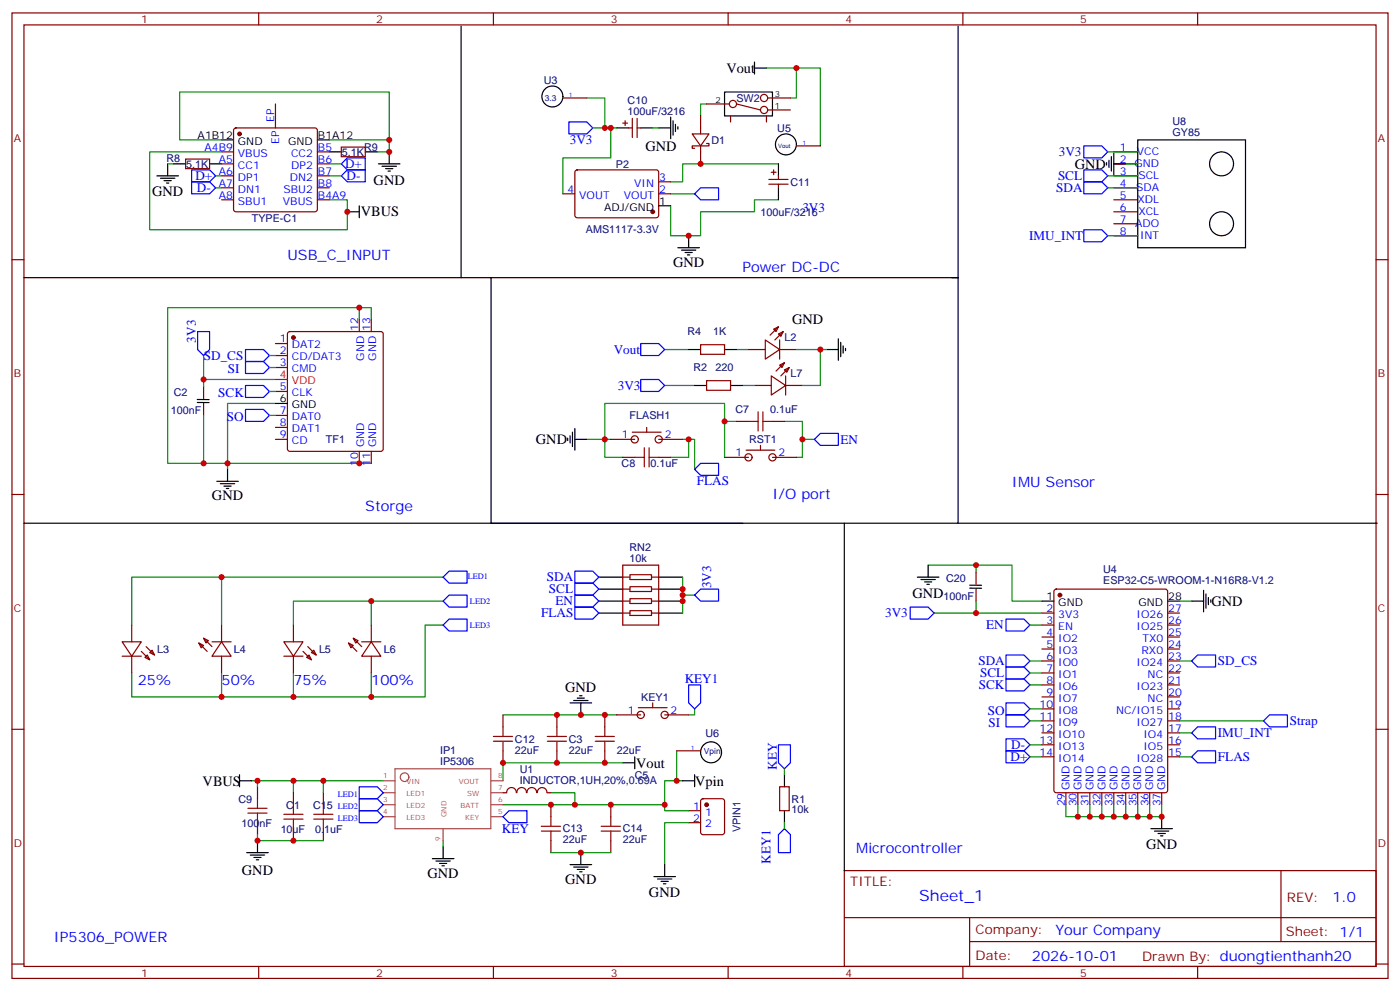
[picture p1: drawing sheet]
<svg xmlns="http://www.w3.org/2000/svg" width="412mm" height="292mm" viewBox="0 0 412 292" stroke-linecap="round" stroke-linejoin="round" font-family="sans-serif">
<g fill="none" stroke="#870000" stroke-width=".35">
<path d="M3.5 3.8h405.4v284.3h-405.4zM7.1 7.3h398.2v277.3h-398.2zM76.2 3.8v3.5M145.3 3.8v3.5M214.5 3.8v3.5M283.6 3.8v3.5M352.8 3.8v3.5M69 37.9l.5-.2h23.3l.5 .2 .2 .5v23.3l-.2 .5-.5 .2h-23.3l-.5-.3-.2-.4v-23.3zM81.1 30.6v7.1M165.8 28.9h7.1M183.4 36.3h1.5M184.1 35.6v1.4"/>
<path d="M185.2 37.7h1.1M186.3 34.9v5.6M187.7 34.9v5.6M187.7 37.7h1M203.9 39.4h4.9l-2.4 3.6zM206.4 34.1v5.3M208.1 30.6h6.7M215.2 34.1v1.8M217 30.6l7 1.8M225.8 34.1v1.8M226.1 28.9h6.7M226.1 32.4h6.7"/>
<path d="M54.7 46.8h7v2.9h-7zM65.3 44.7h3.5M65.3 48.3h3.5M65.3 51.8h3.5M65.3 55.3h3.5M65.3 58.8h3.5M93.5 44.7h3.5M93.5 48.3h3.5M93.5 51.8h3.5M93.5 55.3h3.5M93.5 58.8h3.5M100.5 43.3h7.1v2.8h-7.1z"/>
<path d="M165.8 57.1h3.5M169.6 50.2l.4-.2 23.6 .1 .4 .6v13l-.7 .4h-23.5l-.5-.7v-12.7zM194 57.1h3.6M194 53.6h3.6M206.4 43v5.3M208.1 42.3h.7v.7h-4.9v.7h.7M226.5 52.8h5.6M226.5 54.3h5.6M227.2 50.7h1.4M227.9 50v1.4M229.3 51.8v1M229.3 54.3v1"/>
<path d="M234.6 43h7.1M328.1 44.7h7M328.1 48.3h7M328.1 51.8h7M328.1 55.3h7M328.1 58.8h7M3.5 76.5h3.6M328.1 62.4h7M328.1 65.9h7M328.1 69.4h7M405.3 76.5h3.6M84.9 97.9l.5-.3h26.8l.5 .3 .2 .5v33.8l-.2 .5-.5 .2h-26.8l-.5-.2-.2-.5v-33.8z"/>
<path d="M105.8 94.1v3.5M109.4 94.1v3.5M227.9 96.9l1.4-.7-.7 1.4zM229.3 98.4l1.4-.8-.7 1.5zM229.3 96.2l-2.5 2.5M230.7 97.6l-2.5 2.5M60 113.9v3.5M60 118.8v3.5M81.1 101.2h3.6M81.1 104.7h3.6M81.1 108.2h3.6M81.1 115.3h3.6"/>
<path d="M206.4 101.5h7v2.9h-7zM208.1 112.1h7.1v2.8h-7.1zM220.5 102.9h4.9M222.2 113.5h5M225.4 100.1l4.3 2.8-4.3 2.9zM227.2 110.7l4.2 2.8-4.2 2.8zM229.7 107.5l1.4-.7-.7 1.4zM229.7 100.1v5.7M229.7 102.9h4.9M231.1 108.9l1.4-.7-.7 1.4zM231.1 106.8l-2.5 2.5M231.4 110.7v5.6"/>
<path d="M231.4 113.5h5M232.5 108.2l-2.5 2.5M81.1 129.4h3.6M81.1 122.3h3.6M81.1 125.9h3.6M105.8 132.9v3.6M109.4 132.9v3.6M179.9 129.4h7.1M183.4 134.7h3.6M186.3 127.3h8.4M190.5 125.9v1.4M194 129.4h7.1"/>
<path d="M194 134.7h3.6M213.4 134.7h7.1M217 124.1h3.5M219.8 132.6h8.4M224 131.2v1.4M227.5 124.1h3.6M227.5 134.7h7.1M3.5 145.6h3.6M405.3 145.6h3.6M183.4 170h2.2M183.4 166.4h10.6v17.7h-10.6zM183.4 173.5h2.2"/>
<path d="M183.4 177h2.2M185.6 179.8h6.3v1.5h-6.3zM185.6 176.3h6.3v1.4h-6.3zM185.6 172.8h6.3v1.4h-6.3zM185.6 169.3h6.3v1.4h-6.3zM191.9 170h2.1M191.9 173.5h2.1M191.9 177h2.1M287.5 168.6v3.5M287.5 173.5v3.5M310.7 173.7l.4-.2h32.2l.6 .4 .1 58.9-.5 .6-32.4 .1-.6-.5-.1-58.8zM36 189h5.6l-2.8 4.3z"/>
<path d="M36 193.3h5.6M38.8 184.1v4.9M38.8 193.3v4.9M41.6 191.8l2.5 2.5M42.7 193.6l.7-.7 .7 1.4zM43 190.4l2.5 2.5M44.1 192.2l.7-.7 .7 1.4zM58.6 189.4l1.4 .7-.7 .7zM58.6 189.4l2.4 2.4M60 188l1.4 .7-.7 .7zM60 188l2.4 2.4M62.4 189h5.7"/>
<path d="M65.3 189l2.8 4.3h-5.7zM65.3 184.1v4.9M65.3 193.3v4.9M83.6 189h5.7l-2.9 4.3zM83.6 193.3h5.7M86.4 184.1v4.9M86.4 193.3v4.9M89.3 191.8l2.4 2.5M90.3 193.6l.7-.7 .7 1.4zM90.7 190.4l2.4 2.5M91.7 192.2l.7-.7 .7 1.4zM102.7 189.4l1.4 .7-.7 .7z"/>
<path d="M102.7 189.4l2.4 2.4M104.1 188l1.4 .7-.7 .7zM104.1 188l2.4 2.4M106.5 189h5.7M109.4 189l2.8 4.3h-5.7zM109.4 184.1v4.9M109.4 193.3v4.9M183.4 180.6h2.2M191.9 180.6h2.1M306.9 180.6h3.5M306.9 184.1h3.5M306.9 187.6h3.5"/>
<path d="M306.9 191.1h3.5M306.9 194.7h3.5M306.9 198.2h3.5M344 180.6h3.5M344 184.1h3.5M344 187.6h3.5M344 191.1h3.5M344 194.7h3.5M344 198.2h3.5M3.5 214.8h3.6M148.2 210.5v3.6M164 210.5v3.6"/>
<path d="M178.2 210.5v3.6M181.7 210.5h7M188 208.4h8.5M192.3 207v1.4M195.8 210.5h7M306.9 201.7h3.5M306.9 205.2h3.5M306.9 208.8h3.5M306.9 212.3h3.5M306.9 215.8h3.5M306.9 219.4h3.5M344 201.7h3.5"/>
<path d="M344 205.2h3.5M344 208.8h3.5M344 212.3h3.5M344 215.8h3.5M344 219.4h3.5M405.3 214.8h3.6M75.8 231.7v3.5M86.4 233.5v3.5M95.2 233.5v3.5M148.2 221.1v3.5M148.2 233.5h1M149.3 233.4a1.41 1.41 0 0 1 1.4-1.5 1.41 1.41 0 0 1 1.4 1.5"/>
<path d="M152.3 233.4a1.41 1.41 0 0 1 1.4-1.5 1.41 1.41 0 0 1 1.4 1.5M155.2 233.4a1.41 1.41 0 0 1 1.5-1.5 1.41 1.41 0 0 1 1.4 1.5M158.3 233.4a1.41 1.41 0 0 1 1.4-1.5 1.41 1.41 0 0 1 1.4 1.5M161.2 233.5h1.1M162.3 237v3.5M164 221.1v3.5M178.2 221.1v3.5M179.9 237v3.5M199.3 221.1h7.1M202.8 238.8h3.6M206.6 235.4l.5-.2h5.6l.7 .5v9.4l-.4 .7h-5.9l-.7-.4v-9.5zM229.7 231.7h2.8v7.1h-2.8z"/>
<path d="M306.9 222.9h3.5M314 233.5v3.5M317.5 233.5v3.5M321 233.5v3.5M324.6 233.5v3.5M328.1 233.5v3.5M331.6 233.5v3.5M335.1 233.5v3.5M338.7 233.5v3.5M342.2 233.5v3.5M344 222.9h3.5M75.8 242.3v3.5"/>
<path d="M86.4 244.1v3.5M95.2 244.1v3.5M162.3 247.6v3.5M179.9 247.6v3.5M202.8 242.3h3.6M248.7 256.4h156.6v28.2h-156.6zM377.3 256.4v20.9M248.7 270.2h156.5M285.6 277.3h119.6M285.6 270.2v14.2M3.5 283.9h3.6M76.2 284.6v3.5"/>
<path d="M145.3 284.6v3.5M214.5 284.6v3.5M283.6 284.6v3.5M352.8 284.6v3.5M405.3 283.9h3.6"/>
<circle cx="215.9" cy="30.6" r="1.06"/>
<circle cx="225.1" cy="28.9" r="1.06"/>
<circle cx="225.1" cy="32.4" r="1.06"/>
<circle cx="187" cy="129.4" r="1.06"/>
<circle cx="194" cy="129.4" r="1.06"/>
<circle cx="220.5" cy="134.7" r="1.06"/>
<circle cx="227.5" cy="134.7" r="1.06"/>
<circle cx="188.7" cy="210.5" r="1.06"/>
<circle cx="195.8" cy="210.5" r="1.06"/>
</g>
<g fill="none" stroke="#008700" stroke-width=".35">
<path d="M172.9 28.9h5.3v8.8M174.6 37.7h7.1M179.9 37.7v8.8h-14.1v10.6M192.3 37.7h1.7M208.1 30.6h-1.7v3.5M225.8 20h8.8v8.9h-1.8M234.6 20h7.1v23M49.4 48.3h1.8M63.5 51.8h1.8M63.5 55.3h1.8M65.3 44.7h-21.2v23h58.2v-8.9h-5.3M65.3 41.2h-12.4v-14.1h61.8v17.6h-3.6"/>
<path d="M97 48.3h3.5M97 41.2h17.7M97 51.8h3.5M197.6 57.1h7M229.3 58.8h-7.1v3.6h-15.8v7h-8.8v-8.8M229.3 48.3h-28.2v5.3h-3.5M326.3 44.7h8.8M326.3 51.8h8.8M326.3 55.3h8.8M331.6 48.3h3.5M326.3 69.4h8.8M105.8 90.6v3.5"/>
<path d="M109.4 94.1v-3.5h-60v45.9h60M60 104.7v7.1h21.1M60 111.8v2.1M79.4 104.7h1.7M79.4 108.2h1.7M79.4 115.3h1.7M81.1 118.8h-14.1v19.4M195.8 113.5h8.8M195.8 102.9h7M217 102.9h3.5M218.7 113.5h3.5M234.6 102.9h8.8"/>
<path d="M241.7 102.9v10.6h-5.3M60 122.3v14.2M79.4 122.3h1.7M172.9 129.4h7M183.4 134.7h-5.2v-15.9h35.2v15.9M201.1 129.4h3.5v8.8M202.8 129.4v5.3h-5.2M213.4 124.1h3.6M231.1 124.1h5.3v5.3h3.5M236.4 129.4v5.3h-1.8M65.3 170h-26.5v14.1M109.4 177v7.1"/>
<path d="M130.5 170h-65.2v14.1M130.5 177h-44.1v7.1M201.1 175.3h3.5M201.1 170v10.6M273.4 166.4h24.7v10.6h8.8M287.5 166.4v2.2M287.5 177v3.6M347.5 177h3.5M38.8 198.2v7h26.5M65.3 198.2v7h21.1M109.4 198.2v7M130.5 184.1h-5.3v21.1h-38.8v-7"/>
<path d="M275.2 180.6h31.7M303.4 184.1h3.5M303.4 194.7h3.5M303.4 198.2h3.5M347.5 194.7h3.5M148.2 210.5h33.5M204.6 208.8v1.7h-1.8M303.4 219.4h3.5M303.4 201.7h3.5M303.4 208.8h3.5M303.4 212.3h3.5M347.5 212.3h24.7"/>
<path d="M347.5 215.8h3.5M74.1 229.9h38.8M75.8 229.9v1.8M86.4 229.9v3.6M95.2 229.9v3.6M148.2 237h47.6v1.8h7M162.3 233.5h7v3.5M183.4 224.6h-35.2v5.3M199.3 221.1v8.8M201.1 229.9h-5.3v7.1M231.1 226.4v1.8M303.4 222.9h3.5"/>
<path d="M314 237v3.5h28.2v-3.5M317.5 237v3.5M321 237v3.5M324.6 237v3.5M328.1 237v3.5M331.6 237v3.5M335.1 237v3.5M338.7 237v3.5M347.5 222.9h3.5M75.8 245.8v1.8h19.4M130.5 247.6v1.7M162.3 251.1h17.6"/>
<path d="M202.8 242.3h-7v12.3M231.1 242.3v1.8"/>
</g>
<g fill="none" stroke="#000" stroke-width=".35">
<path d="M135.8 7.7v74.1M222.2 18.3v3.5M282.2 7.7v146.4h-275.1M181.7 37.7h3.5M188.7 37.7h3.6M194 37.7h3.6M197.6 34.5v6.4M198.3 35.6v4.2M199 36.6v2.1M199.7 37.3v.7M213.4 27.1h14.1v7h-14.1zM222.2 20h3.6"/>
<path d="M46.2 51.8h6.4M47.3 52.5h4.2M48.3 53.2h2.1M49 53.9h.7M49.4 48.3v3.5M51.2 48.3h3.5M61.7 48.3h3.6M65.3 41.2h3.5M93.5 41.2h3.5M97 44.7h3.5M107.6 44.7h3.5M111.5 48.3h6.3"/>
<path d="M112.5 49h4.3M113.6 49.7h2.1M114.3 50.4h.7M114.7 44.7v3.6M229.3 48.3v3.5M229.3 55.3v3.5M326 47.9v.7M326.7 47.2v2.1M327.4 46.1v4.3M328.1 48.3h3.5M328.1 45.1v6.3M335.1 41.2h31.8v31.8h-31.8z"/>
<path d="M102.3 62.4h3.5M105.8 60.6v3.5M194 60.6h3.6M199.7 73h6.3M200.7 73.7h4.3M201.8 74.4h2.1M202.5 75.1h.7M202.8 69.4v3.6M7.1 81.8h275.1h-1.7M144.6 81.8v72.3h74.1M246.9 99.8v6.3M58.1 117.7h3.5"/>
<path d="M58.1 118.5l3.5 .1M81.1 118.8h3.6M202.8 102.9h3.6M204.6 113.5h3.5M213.4 102.9h3.6M215.2 113.5h3.5M243.4 102.9h3.5M247.6 100.8v4.3M248.4 101.9v2.1M249.1 102.6v.7M67 138.2v3.5M167.2 129v.8"/>
<path d="M167.9 128.3v2.2M168.6 127.3v4.2M169.3 129.4h3.6M169.3 126.2v6.4M63.9 141.7h6.3M64.9 142.5h4.2M66 143.2h2.1M66.7 143.9h.7M248.7 154.1v102.3M282.2 154.1h123.5M176.4 170h7M176.4 177h7"/>
<path d="M176.4 173.5h7M194 170h7.1M194 177h7.1M194 173.5h7.1M270.2 170h6.4M271.3 170.7h4.2M272.3 171.4h2.2M273 172.1h.8M273.4 166.4v3.6M285.6 172.3l3.5 .1M285.6 173.2h3.5M306.9 177h3.5"/>
<path d="M344 177h3.5M351 177h3.5M354.5 173.8v6.4M355.2 174.9v4.2M356 176v2.1M356.7 176.7v.7M176.4 180.6h7M194 180.6h7.1M167.9 207h6.4M169 206.3h4.2M170 205.6h2.2M170.7 204.9h.7"/>
<path d="M171.1 207v3.5M70.6 229.9h3.5M70.6 228.2v3.5M183.4 224.6h3.6M187 222.9v3.5M201.1 229.9h3.5M204.6 228.2v3.5M231.1 228.2v3.5M231.1 238.8v3.5M72.7 251.1h6.3M73.7 251.8h4.3M74.8 252.5h2.1"/>
<path d="M75.5 253.2h.7M75.8 247.6v3.5M127.4 252.9h6.3M128.4 253.6h4.2M129.5 254.3h2.1M130.2 255h.7M130.5 249.3v3.6M167.9 254.6h6.4M169 255.3h4.2M170 256h2.2M170.7 256.8h.7M171.1 251.1v3.5"/>
<path d="M192.6 258.2h6.4M193.7 258.9h4.2M194.7 259.6h2.1M195.8 254.6v3.6M339 244.1h6.4M340.1 244.8h4.2M341.1 245.5h2.2M341.8 246.2h.7M342.2 240.5v3.6M195.4 260.3h.7"/>
<circle cx="162.7" cy="28.4" r="3.1"/>
<circle cx="231.5" cy="42.5" r="3.1"/>
<circle cx="359.8" cy="48.3" r="3.5"/>
<circle cx="359.8" cy="65.9" r="3.5"/>
<circle cx="209.5" cy="221.6" r="3.1"/>
</g>
<g fill="#870000" stroke="#870000" stroke-width=".35">
<circle cx="208.1" cy="237" r=".53"/>
<circle cx="192.3" cy="62.4" r=".53"/>
<circle cx="86.4" cy="99.4" r=".53"/>
<circle cx="70.6" cy="39.4" r=".53"/>
<circle cx="312.2" cy="175.3" r=".53"/>
</g>
<g fill="none" stroke="#00f" stroke-width=".35">
<path d="M167.6 35.9h5.3l1.7 1.8-1.7 1.7h-5.3zM56.4 50h5.3l1.8 1.8-1.8 1.8h-5.3zM56.4 53.6h5.3l1.8 1.7-1.8 1.8h-5.3zM100.5 48.3l1.8-1.8h5.3v3.5h-5.3zM100.5 51.8l1.8-1.8h5.3v3.6h-5.3zM204.6 57.1l1.8-1.8h5.3v3.5h-5.3zM319.3 50h5.3l1.7 1.8-1.7 1.8h-5.3zM319.3 53.6h5.3l1.7 1.7-1.7 1.8h-5.3zM319.3 43h5.3l1.7 1.7-1.7 1.8h-5.3zM319.3 67.7h5.3l1.7 1.7-1.7 1.8h-5.3zM58.2 97.6h3.5v5.3l-1.7 1.8-1.8-1.8zM72.3 102.9h5.3l1.8 1.8-1.8 1.8h-5.3z"/>
<path d="M72.3 106.5h5.3l1.8 1.7-1.8 1.8h-5.3zM72.3 113.5h5.3l1.8 1.8-1.8 1.8h-5.3zM188.7 111.8h5.3l1.8 1.7-1.8 1.8h-5.3zM188.7 101.2h5.3l1.8 1.7-1.8 1.8h-5.3zM72.3 120.6h5.3l1.8 1.7-1.8 1.8h-5.3zM206.4 136.5h5.3v3.5h-5.3l-1.8-1.8zM239.9 129.4l1.8-1.8h5.2v3.6h-5.2zM130.5 170l1.8-1.8h5.3v3.5h-5.3zM130.5 177l1.8-1.7h5.3v3.5h-5.3zM169.3 168.2h5.3l1.8 1.8-1.8 1.7h-5.3zM169.3 171.7h5.3l1.8 1.8-1.8 1.8h-5.3zM169.3 175.3h5.3l1.8 1.7-1.8 1.8h-5.3z"/>
<path d="M169.3 178.8h5.3l1.8 1.8-1.8 1.7h-5.3zM204.6 175.3l1.8-1.8h5.3v3.5h-5.3zM268.1 178.8h5.3l1.8 1.8-1.8 1.7h-5.3zM130.5 184.1l1.8-1.8h5.3v3.5h-5.3zM296.3 182.3h5.3l1.8 1.8-1.8 1.7h-5.3zM296.3 192.9h5.3l1.8 1.8-1.8 1.7h-5.3zM296.3 196.4h5.3l1.8 1.8-1.8 1.8h-5.3zM296.3 200h5.3l1.8 1.7-1.8 1.8h-5.3zM351 194.7l1.8-1.8h5.3v3.5h-5.3zM202.8 201.7h3.6v5.3l-1.8 1.8-1.8-1.8zM229.3 219.4h3.5v5.2l-1.7 1.8-1.8-1.8zM296.3 217.6h5.3l1.8 1.8-1.8 1.7h-5.3z"/>
<path d="M296.3 207h5.3l1.8 1.8-1.8 1.7h-5.3zM296.3 210.5h5.3l1.8 1.8-1.8 1.8h-5.3zM351 215.8l1.8-1.7h5.3v3.5h-5.3zM372.2 212.3l1.7-1.8h5.3v3.6h-5.3zM105.8 238.8h5.3l1.8 1.7-1.8 1.8h-5.3zM105.8 235.2h5.3l1.8 1.8-1.8 1.8h-5.3zM105.8 231.7h5.3l1.8 1.8-1.8 1.7h-5.3zM149.9 238.8h5.3v3.5h-5.3l-1.7-1.8zM296.3 221.1h5.3l1.8 1.8-1.8 1.7h-5.3zM351 222.9l1.8-1.8h5.3v3.5h-5.3zM231.1 244.1l1.7 1.7v5.3h-3.5v-5.3z"/>
</g>
<g fill="none" stroke="#a10000" stroke-width=".35">
<path d="M187 134.7h2.8M189.8 131.9v5.6M191.2 134.7h2.8M191.2 131.9v5.6M220.5 124.1h2.8M223.3 121.3v5.6M224.7 124.1h2.8M224.7 121.3v5.6M145.3 218.3h5.7M145.3 216.9h5.7M148.2 214.1v2.8M148.2 218.3v2.8"/>
<path d="M161.2 218.3h5.7M161.2 216.9h5.7M164 214.1v2.8M164 218.3v2.8M175.3 218.3h5.7M175.3 216.9h5.7M178.2 214.1v2.8M178.2 218.3v2.8M73 239.5h5.7M73 238.1h5.7M75.8 235.2v2.9M75.8 239.5v2.8"/>
<path d="M83.6 239.8h5.7M86.4 237v2.8M92.4 239.8h5.7M95.2 237v2.8M83.6 241.2h5.7M86.4 241.2v2.9M92.4 241.2h5.7M95.2 241.2v2.9M159.5 244.8h5.6M159.5 243.3h5.6M162.3 240.5v2.8M162.3 244.8v2.8"/>
<path d="M177.1 244.8h5.6M177.1 243.3h5.6M179.9 240.5v2.8M179.9 244.8v2.8"/>
</g>
<g fill="none" stroke="#a64a4a" stroke-width=".35">
<path d="M112.9 229.9h3.5M112.9 233.5h3.5M112.9 237h3.5M116.4 226.4h28.2v17.7h-28.2zM144.7 229.9h3.5M144.7 233.5h3.5M144.7 237h3.5M112.9 240.5h3.5M130.5 244.1v3.5M144.7 240.5h3.5"/>
<circle cx="119.2" cy="228.9" r="1.27"/>
</g>
<path d="M81.1 111.8h3.6" fill="none" stroke="#f00" stroke-width=".35"/>
<g fill="#c00">
<circle cx="199.3" cy="229.9" r=".88"/>
<circle cx="234.6" cy="20" r=".88"/>
<circle cx="178.2" cy="37.7" r=".88"/>
<circle cx="65.3" cy="170" r=".88"/>
<circle cx="86.4" cy="205.2" r=".88"/>
<circle cx="65.3" cy="205.2" r=".88"/>
<circle cx="109.4" cy="205.2" r=".88"/>
<circle cx="109.4" cy="177" r=".88"/>
<circle cx="241.7" cy="102.9" r=".88"/>
<circle cx="195.8" cy="237" r=".88"/>
<circle cx="206.4" cy="48.3" r=".88"/>
<circle cx="213.4" cy="124.1" r=".88"/>
<circle cx="178.2" cy="129.4" r=".88"/>
<circle cx="236.4" cy="129.4" r=".88"/>
<circle cx="202.8" cy="129.4" r=".88"/>
<circle cx="95.3" cy="229.9" r=".88"/>
<circle cx="86.4" cy="229.9" r=".88"/>
<circle cx="169.3" cy="237" r=".88"/>
<circle cx="179.9" cy="237" r=".88"/>
<circle cx="162.3" cy="237" r=".88"/>
<circle cx="202.8" cy="69.4" r=".88"/>
<circle cx="114.7" cy="41.2" r=".88"/>
<circle cx="114.7" cy="44.7" r=".88"/>
<circle cx="171.1" cy="251.1" r=".88"/>
<circle cx="102.3" cy="62.4" r=".88"/>
<circle cx="178.2" cy="224.6" r=".88"/>
<circle cx="164" cy="224.6" r=".88"/>
<circle cx="148.2" cy="224.6" r=".88"/>
<circle cx="105.8" cy="90.6" r=".88"/>
<circle cx="105.8" cy="136.5" r=".88"/>
<circle cx="67" cy="136.5" r=".88"/>
<circle cx="179.9" cy="37.7" r=".88"/>
<circle cx="60" cy="136.5" r=".88"/>
<circle cx="60" cy="111.8" r=".88"/>
<circle cx="287.5" cy="166.4" r=".88"/>
<circle cx="287.5" cy="180.6" r=".88"/>
<circle cx="338.7" cy="240.5" r=".88"/>
<circle cx="335.1" cy="240.5" r=".88"/>
<circle cx="331.6" cy="240.5" r=".88"/>
<circle cx="328.1" cy="240.5" r=".88"/>
<circle cx="324.6" cy="240.5" r=".88"/>
<circle cx="321" cy="240.5" r=".88"/>
<circle cx="317.5" cy="240.5" r=".88"/>
<circle cx="342.2" cy="240.5" r=".88"/>
<circle cx="75.8" cy="229.9" r=".88"/>
<circle cx="86.4" cy="247.6" r=".88"/>
<circle cx="75.8" cy="247.6" r=".88"/>
<circle cx="201.1" cy="175.3" r=".88"/>
<circle cx="201.1" cy="177" r=".88"/>
<circle cx="201.1" cy="173.5" r=".88"/>
<circle cx="164" cy="210.5" r=".88"/>
<circle cx="171.1" cy="210.5" r=".88"/>
<circle cx="178.2" cy="210.5" r=".88"/>
</g>
<text font-size="4.6" fill="#00f" x="270.8" y="265.4">Sheet_1</text>
<g font-size="4.2">
<text x="214" y="21.4">Vout</text>
<text x="190.2" y="44.4">GND</text>
<text x="316.6" y="49.7">GND</text>
<text x="44.8" y="57.9">GND</text>
<text x="110.1" y="54.3">GND</text>
<text x="106.3" y="63.8">VBUS</text>
<text x="198.3" y="78.6">GND</text>
<text x="233.4" y="95.5">GND</text>
<text x="157.9" y="130.8">GND</text>
<text x="62.4" y="147.4">GND</text>
<text x="268.8" y="176">GND</text>
<text x="356.8" y="178.4">GND</text>
<text x="166.5" y="203.7">GND</text>
<text x="187.4" y="226">Vout</text>
<text x="59.7" y="231.4">VBUS</text>
<text x="204.8" y="231.4">Vpin</text>
<text x="337.6" y="250.1">GND</text>
<text x="71.3" y="257.8">GND</text>
<text x="125.9" y="258.5">GND</text>
<text x="166.5" y="260.3">GND</text>
<text x="191.2" y="264.2">GND</text>
</g>
<g font-size="4.2" fill="#00f">
<text x="84.7" y="76.5">USB_C_INPUT</text>
<text x="218.7" y="80">Power DC-DC</text>
<text x="298.1" y="143.5">IMU Sensor</text>
<text x="227.5" y="147">I/O port</text>
<text x="107.6" y="150.6">Storge</text>
<text x="40.6" y="201.7">25%</text>
<text x="65.3" y="201.7">50%</text>
<text x="86.4" y="201.7">75%</text>
<text x="109.4" y="201.7">100%</text>
<text x="252.2" y="251.1">Microcontroller</text>
<text x="392.5" y="265.7">1.0</text>
<text x="310.9" y="275.2">Your Company</text>
<text x="15.9" y="277.6">IP5306_POWER</text>
<text x="304" y="283">2026-10-01</text>
</g>
<g font-size="3.9" fill="#00f">
<text x="167.9" y="42.5">3V3</text>
<text x="311.9" y="45.9">3V3</text>
<text x="57.5" y="53">D+</text>
<text x="101.6" y="49.5">D+</text>
<text x="102.1" y="53">D-</text>
<text x="311.7" y="53">SCL</text>
<text x="58" y="56.6">D-</text>
<text x="311.1" y="56.6">SDA</text>
<text x="236.4" y="62.4">3V3</text>
<text x="303.1" y="70.7">IMU_INT</text>
<text x="57.7" y="100.9" transform="rotate(-90 57.7 100.9)">3V3</text>
<text x="60" y="105.9">SD_CS</text>
<text x="180.8" y="104.2">Vout</text>
<text x="67.1" y="110">SI</text>
<text x="64.3" y="117.1">SCK</text>
<text x="182" y="114.8">3V3</text>
<text x="66.9" y="124.1">SO</text>
<text x="247.5" y="130.7">EN</text>
<text x="205.3" y="143">FLAS</text>
<text x="161.1" y="171.1">SDA</text>
<text x="209.4" y="173.2" transform="rotate(-90 209.4 173.2)">3V3</text>
<text x="161.7" y="174.7">SCL</text>
<text x="163.6" y="178.2">EN</text>
<text x="159.4" y="181.8">FLAS</text>
<text x="260.7" y="181.8">3V3</text>
<text x="290.5" y="185.2">EN</text>
<text x="288.2" y="195.9">SDA</text>
<text x="358.8" y="195.9">SD_CS</text>
<text x="201.7" y="201.2">KEY1</text>
<text x="288.3" y="202.9">SCK</text>
<text x="288.7" y="199.4">SCL</text>
<text x="291" y="210.5">SO</text>
<text x="291.2" y="214.1">SI</text>
<text x="379.9" y="213.6">Strap</text>
<text x="297.9" y="220.7">D-</text>
<text x="358.7" y="217.1">IMU_INT</text>
<text x="228.8" y="226.8" transform="rotate(-90 228.8 226.8)">KEY</text>
<text x="297.7" y="224.1">D+</text>
<text x="358.8" y="224.2">FLAS</text>
<text x="147.8" y="245.3">KEY</text>
<text x="226.9" y="254.3" transform="rotate(-90 226.9 254.3)">KEY1</text>
</g>
<g font-size="3.9" fill="#800">
<text x="250.5" y="261">TITLE:</text>
<text x="379.1" y="265.7">REV:</text>
<text x="287.4" y="275.2">Company:</text>
<text x="378.7" y="275.8">Sheet: 1/1</text>
<text x="287.4" y="282.9">Date:</text>
<text x="336.4" y="282.9">Drawn By: duongtienthanh20</text>
</g>
<g font-size="3.2" fill="#800">
<text x="41.6" y="6.8">1</text>
<text x="110.8" y="6.8">2</text>
<text x="179.9" y="6.8">3</text>
<text x="249.1" y="6.8">4</text>
<text x="318.2" y="6.8">5</text>
<text x="4.1" y="41.9">A</text>
<text x="405.9" y="41.9">A</text>
<text x="4.1" y="111.1">B</text>
<text x="405.9" y="111.1">B</text>
<text x="4.1" y="180.2">C</text>
<text x="405.9" y="180.2">C</text>
<text x="4.1" y="249.3">D</text>
<text x="405.9" y="249.3">D</text>
<text x="41.6" y="287.6">1</text>
<text x="110.8" y="287.6">2</text>
<text x="179.9" y="287.6">3</text>
<text x="249.1" y="287.6">4</text>
<text x="318.2" y="287.6">5</text>
</g>
<g font-size="3.2" fill="#000080">
<text x="160.2" y="24.7">U3</text>
<text x="216.9" y="29.9">SW2</text>
<text x="184.9" y="33.8">100uF/3216</text>
<text x="184.9" y="30.6">C10</text>
<text x="229" y="38.8">U5</text>
<text x="345.4" y="40">GY85</text>
<text x="345.4" y="36.8">U8</text>
<text x="49.1" y="47.6">R8</text>
<text x="100.7" y="45.8">5.1K</text>
<text x="107.3" y="44.3">R9</text>
<text x="209.5" y="42.5">D1</text>
<text x="54.8" y="49.4">5.1K</text>
<text x="181.4" y="49.4">P2</text>
<text x="232.8" y="54.7">C11</text>
<text x="74.2" y="65.3">TYPE-C1</text>
<text x="224" y="63.5">100uF/3216</text>
<text x="172.6" y="68.7">AMS1117-3.3V</text>
<text x="202.5" y="98.8">R4</text>
<text x="210" y="98.8">1K</text>
<text x="231.1" y="100.5">L2</text>
<text x="204.3" y="109.4">R2</text>
<text x="210.8" y="109.4">220</text>
<text x="232.9" y="111.1">L7</text>
<text x="51.2" y="116.8">C2</text>
<text x="50.4" y="122">100nF</text>
<text x="185.5" y="123.5">FLASH1</text>
<text x="216.6" y="121.7">C7</text>
<text x="226.9" y="121.8">0.1uF</text>
<text x="96" y="130.5">TF1</text>
<text x="220.7" y="130.6">RST1</text>
<text x="183.1" y="137.6">C8</text>
<text x="191.6" y="137.6">0.1uF</text>
<text x="185.4" y="165.4">10k</text>
<text x="185.4" y="162.2">RN2</text>
<text x="278.7" y="171.4">C20</text>
<text x="325" y="172.1">ESP32-C5-WROOM-1-N16R8-V1.2</text>
<text x="325" y="168.8">U4</text>
<text x="277.9" y="176.7">100nF</text>
<text x="46.3" y="192.2">L3</text>
<text x="68.9" y="192.2">L4</text>
<text x="94" y="192.2">L5</text>
<text x="113" y="192.2">L6</text>
<text x="188.9" y="206.4">KEY1</text>
<text x="151.7" y="221.9">22uF</text>
<text x="151.7" y="218.7">C12</text>
<text x="167.6" y="221.9">22uF</text>
<text x="167.6" y="218.7">C3</text>
<text x="181.7" y="221.9">22uF</text>
<text x="207.8" y="216.9">U6</text>
<text x="129.6" y="225.4">IP5306</text>
<text x="129.6" y="222.1">IP1</text>
<text x="153.1" y="227.7">U1</text>
<text x="153.1" y="230.9">INDUCTOR,1UH,20%,0.69A</text>
<text x="187" y="229.3">C5</text>
<text x="70.2" y="236.4">C9</text>
<text x="84.3" y="238.2">C1</text>
<text x="92.2" y="238.2">C15</text>
<text x="233.2" y="239.5">10k</text>
<text x="233.2" y="236.4">R1</text>
<text x="71.2" y="243.4">100nF</text>
<text x="82.7" y="245.2">10uF</text>
<text x="92.8" y="245.2">0.1uF</text>
<text x="165.8" y="245.2">C13</text>
<text x="183.4" y="245.2">C14</text>
<text x="218.1" y="245" transform="rotate(-90 218.1 245)">VPIN1</text>
<text x="165.8" y="248.4">22uF</text>
<text x="183.4" y="248.4">22uF</text>
</g>
<g font-size="3.2" fill="#00f">
<text x="80.8" y="35.9" transform="rotate(-90 80.8 35.9)">EP</text>
<text x="60.2" y="44.4">A4B9</text>
<text x="64.4" y="47.9">A5</text>
<text x="70.1" y="46.1">VBUS</text>
<text x="82.2" y="42.3" transform="rotate(-90 82.2 42.3)">EP</text>
<text x="85.7" y="46.1">CC2</text>
<text x="93.7" y="44.4">B5</text>
<text x="93.7" y="47.9">B6</text>
<text x="329.8" y="44.4">1</text>
<text x="329.8" y="47.9">2</text>
<text x="334.9" y="45.8">VCC</text>
<text x="64.4" y="51.4">A6</text>
<text x="70.1" y="53.2">DP1</text>
<text x="70.1" y="49.7">CC1</text>
<text x="85.3" y="53.2">DN2</text>
<text x="85.8" y="49.7">DP2</text>
<text x="93.7" y="51.4">B7</text>
<text x="194.2" y="53.2">3</text>
<text x="329.8" y="51.4">3</text>
<text x="334.2" y="49.3">GND</text>
<text x="335.3" y="52.8">SCL</text>
<text x="64.4" y="58.5">A8</text>
<text x="64.4" y="55">A7</text>
<text x="70.1" y="56.7">DN1</text>
<text x="83.5" y="56.7">SBU2</text>
<text x="93.7" y="55">B8</text>
<text x="93.7" y="58.5">B4A9</text>
<text x="167.1" y="56.7">4</text>
<text x="170.6" y="58.5">VOUT</text>
<text x="183.8" y="58.5">VOUT</text>
<text x="186.8" y="55">VIN</text>
<text x="194.2" y="56.7">2</text>
<text x="329.8" y="55">4</text>
<text x="329.8" y="58.5">5</text>
<text x="334.7" y="56.4">SDA</text>
<text x="335.1" y="59.9">XDL</text>
<text x="70.1" y="60.3">SBU1</text>
<text x="83.3" y="60.3">VBUS</text>
<text x="329.8" y="62">6</text>
<text x="329.8" y="65.5">7</text>
<text x="335.3" y="63.4">XCL</text>
<text x="329.8" y="69.1">8</text>
<text x="334.4" y="67">ADO</text>
<text x="335.8" y="70.5">INT</text>
<text x="82.5" y="100.8">1</text>
<text x="105.5" y="97.5" transform="rotate(-90 105.5 97.5)">12</text>
<text x="109" y="97.5" transform="rotate(-90 109 97.5)">13</text>
<text x="82.5" y="104.4">2</text>
<text x="82.5" y="107.9">3</text>
<text x="86" y="102.6">DAT2</text>
<text x="86" y="106.1">CD/DAT3</text>
<text x="107.2" y="106.2" transform="rotate(-90 107.2 106.2)">GND</text>
<text x="110.8" y="106.2" transform="rotate(-90 110.8 106.2)">GND</text>
<text x="86" y="109.6">CMD</text>
<text x="82.5" y="114.9">5</text>
<text x="86" y="116.7">CLK</text>
<text x="82.5" y="122">7</text>
<text x="82.5" y="125.5">8</text>
<text x="86" y="123.8">DAT0</text>
<text x="82.5" y="129">9</text>
<text x="86" y="127.3">DAT1</text>
<text x="86" y="130.8">CD</text>
<text x="107.2" y="131.6" transform="rotate(-90 107.2 131.6)">GND</text>
<text x="110.8" y="131.6" transform="rotate(-90 110.8 131.6)">GND</text>
<text x="183.2" y="129">1</text>
<text x="195.8" y="129">2</text>
<text x="105.5" y="137.1" transform="rotate(-90 105.5 137.1)">10</text>
<text x="109" y="137.1" transform="rotate(-90 109 137.1)">11</text>
<text x="216.7" y="134.3">1</text>
<text x="229.3" y="134.3">2</text>
<text x="308.3" y="180.2">2</text>
<text x="308.3" y="183.7">3</text>
<text x="311.7" y="182">3V3</text>
<text x="311.7" y="185.5">EN</text>
<text x="334.8" y="185.5">IO25</text>
<text x="334.8" y="182">IO26</text>
<text x="344.1" y="183.7">26</text>
<text x="344.1" y="180.2">27</text>
<text x="308.3" y="187.3">4</text>
<text x="308.3" y="190.8">5</text>
<text x="311.7" y="189">IO2</text>
<text x="336.5" y="189">TX0</text>
<text x="344.1" y="190.8">24</text>
<text x="344.1" y="187.3">25</text>
<text x="308.3" y="194.3">6</text>
<text x="308.3" y="197.8">7</text>
<text x="311.7" y="192.5">IO3</text>
<text x="311.7" y="196.1">IO0</text>
<text x="334.8" y="196.1">IO24</text>
<text x="336.3" y="192.5">RX0</text>
<text x="344.1" y="197.8">22</text>
<text x="344.1" y="194.3">23</text>
<text x="308.3" y="201.4">8</text>
<text x="311.7" y="199.6">IO1</text>
<text x="311.7" y="203.1">IO6</text>
<text x="334.8" y="203.1">IO23</text>
<text x="338.1" y="199.6">NC</text>
<text x="344.1" y="201.4">21</text>
<text x="306.2" y="208.4">10</text>
<text x="308.3" y="204.9">9</text>
<text x="311.7" y="206.7">IO7</text>
<text x="338.1" y="206.7">NC</text>
<text x="344.1" y="208.4">19</text>
<text x="344.1" y="204.9">20</text>
<text x="185" y="210.2">1</text>
<text x="197.6" y="210.2">2</text>
<text x="306.2" y="211.9">11</text>
<text x="306.2" y="215.5">12</text>
<text x="311.7" y="210.2">IO8</text>
<text x="311.7" y="213.7">IO9</text>
<text x="328.8" y="210.2">NC/IO15</text>
<text x="334.8" y="213.7">IO27</text>
<text x="344.1" y="215.5">17</text>
<text x="344.1" y="211.9">18</text>
<text x="306.2" y="219">13</text>
<text x="311.7" y="217.2">IO10</text>
<text x="311.7" y="220.8">IO13</text>
<text x="336.8" y="220.8">IO5</text>
<text x="336.8" y="217.2">IO4</text>
<text x="344.1" y="219">16</text>
<text x="306.2" y="222.5">14</text>
<text x="311.7" y="224.3">IO14</text>
<text x="334.8" y="224.3">IO28</text>
<text x="344.1" y="222.5">15</text>
<text x="315" y="232.8" transform="rotate(-90 315 232.8)">GND</text>
<text x="318.6" y="232.8" transform="rotate(-90 318.6 232.8)">GND</text>
<text x="322.1" y="232.8" transform="rotate(-90 322.1 232.8)">GND</text>
<text x="325.6" y="232.8" transform="rotate(-90 325.6 232.8)">GND</text>
<text x="329.1" y="232.8" transform="rotate(-90 329.1 232.8)">GND</text>
<text x="332.7" y="232.8" transform="rotate(-90 332.7 232.8)">GND</text>
<text x="336.2" y="232.8" transform="rotate(-90 336.2 232.8)">GND</text>
<text x="339.7" y="232.8" transform="rotate(-90 339.7 232.8)">GND</text>
<text x="343.3" y="232.8" transform="rotate(-90 343.3 232.8)">GND</text>
<text x="204.2" y="238.4">1</text>
<text x="313.6" y="237.5" transform="rotate(-90 313.6 237.5)">29</text>
<text x="317.1" y="237.5" transform="rotate(-90 317.1 237.5)">30</text>
<text x="320.7" y="237.5" transform="rotate(-90 320.7 237.5)">31</text>
<text x="324.2" y="237.5" transform="rotate(-90 324.2 237.5)">32</text>
<text x="327.7" y="237.5" transform="rotate(-90 327.7 237.5)">33</text>
<text x="331.3" y="237.5" transform="rotate(-90 331.3 237.5)">34</text>
<text x="334.8" y="237.5" transform="rotate(-90 334.8 237.5)">35</text>
<text x="338.3" y="237.5" transform="rotate(-90 338.3 237.5)">36</text>
<text x="341.8" y="237.5" transform="rotate(-90 341.8 237.5)">37</text>
<text x="204.2" y="241.9">2</text>
<text x="207.7" y="240.2">1</text>
<text x="207.7" y="243.7">2</text>
</g>
<g font-size="3.2">
<text x="58.2" y="40.9">A1B12</text>
<text x="93.7" y="40.9">B1A12</text>
<text x="70.1" y="42.6">GND</text>
<text x="84.9" y="42.6">GND</text>
<text x="177.9" y="62">ADJ/GND</text>
<text x="194.2" y="60.3">1</text>
<text x="82.5" y="118.5">6</text>
<text x="86" y="120.2">GND</text>
<text x="308.3" y="176.7">1</text>
<text x="311.7" y="178.4">GND</text>
<text x="335.4" y="178.4">GND</text>
<text x="344.1" y="176.7">28</text>
</g>
<g font-size="3.2" fill="#f00">
<text x="82.5" y="111.4">4</text>
<text x="86" y="113.2">VDD</text>
</g>
<g font-size="2.5" fill="#000080">
<text x="160.5" y="29.8">3.3</text>
<text x="207.4" y="222">Vpin</text>
</g>
<g font-size="2.5">
<text x="228.2" y="28.5">3</text>
<text x="210.8" y="30.3">2</text>
<text x="228.2" y="32">1</text>
</g>
<g font-size="2.5" fill="#00f">
<text x="137.8" y="170.5">LED1</text>
<text x="138.4" y="177.9">LED2</text>
<text x="138.4" y="185">LED3</text>
<text x="99.5" y="238.2">LED2</text>
<text x="99.5" y="234.7">LED1</text>
<text x="99.5" y="241.8">LED3</text>
</g>
<g font-size="2.1" fill="#a54b4b">
<text x="112.9" y="229.2">1</text>
<text x="112.9" y="232.8">2</text>
<text x="119.8" y="231">VIN</text>
<text x="135.2" y="231">VOUT</text>
<text x="146.7" y="232.8">7</text>
<text x="146.7" y="229.2">8</text>
<text x="112.9" y="236.3">3</text>
<text x="112.9" y="239.8">4</text>
<text x="119.8" y="234.5">LED1</text>
<text x="119.8" y="238">LED2</text>
<text x="135.7" y="238">BATT</text>
<text x="137.6" y="234.5">SW</text>
<text x="146.7" y="239.8">5</text>
<text x="146.7" y="236.3">6</text>
<text x="119.8" y="241.6">LED3</text>
<text x="131.5" y="240.6" transform="rotate(-90 131.5 240.6)">GND</text>
<text x="137.1" y="241.6">KEY</text>
<text x="129.8" y="247.5" transform="rotate(-90 129.8 247.5)">9</text>
</g>
<g font-size="1.8" fill="#00f">
<text x="167.6" y="28.5">1</text>
<text x="236.4" y="42.6">1</text>
<text x="203.5" y="220.8">1</text>
</g>
<text font-size="1.8" fill="#000080" x="229.2" y="43.6">Vout</text>
</svg>
